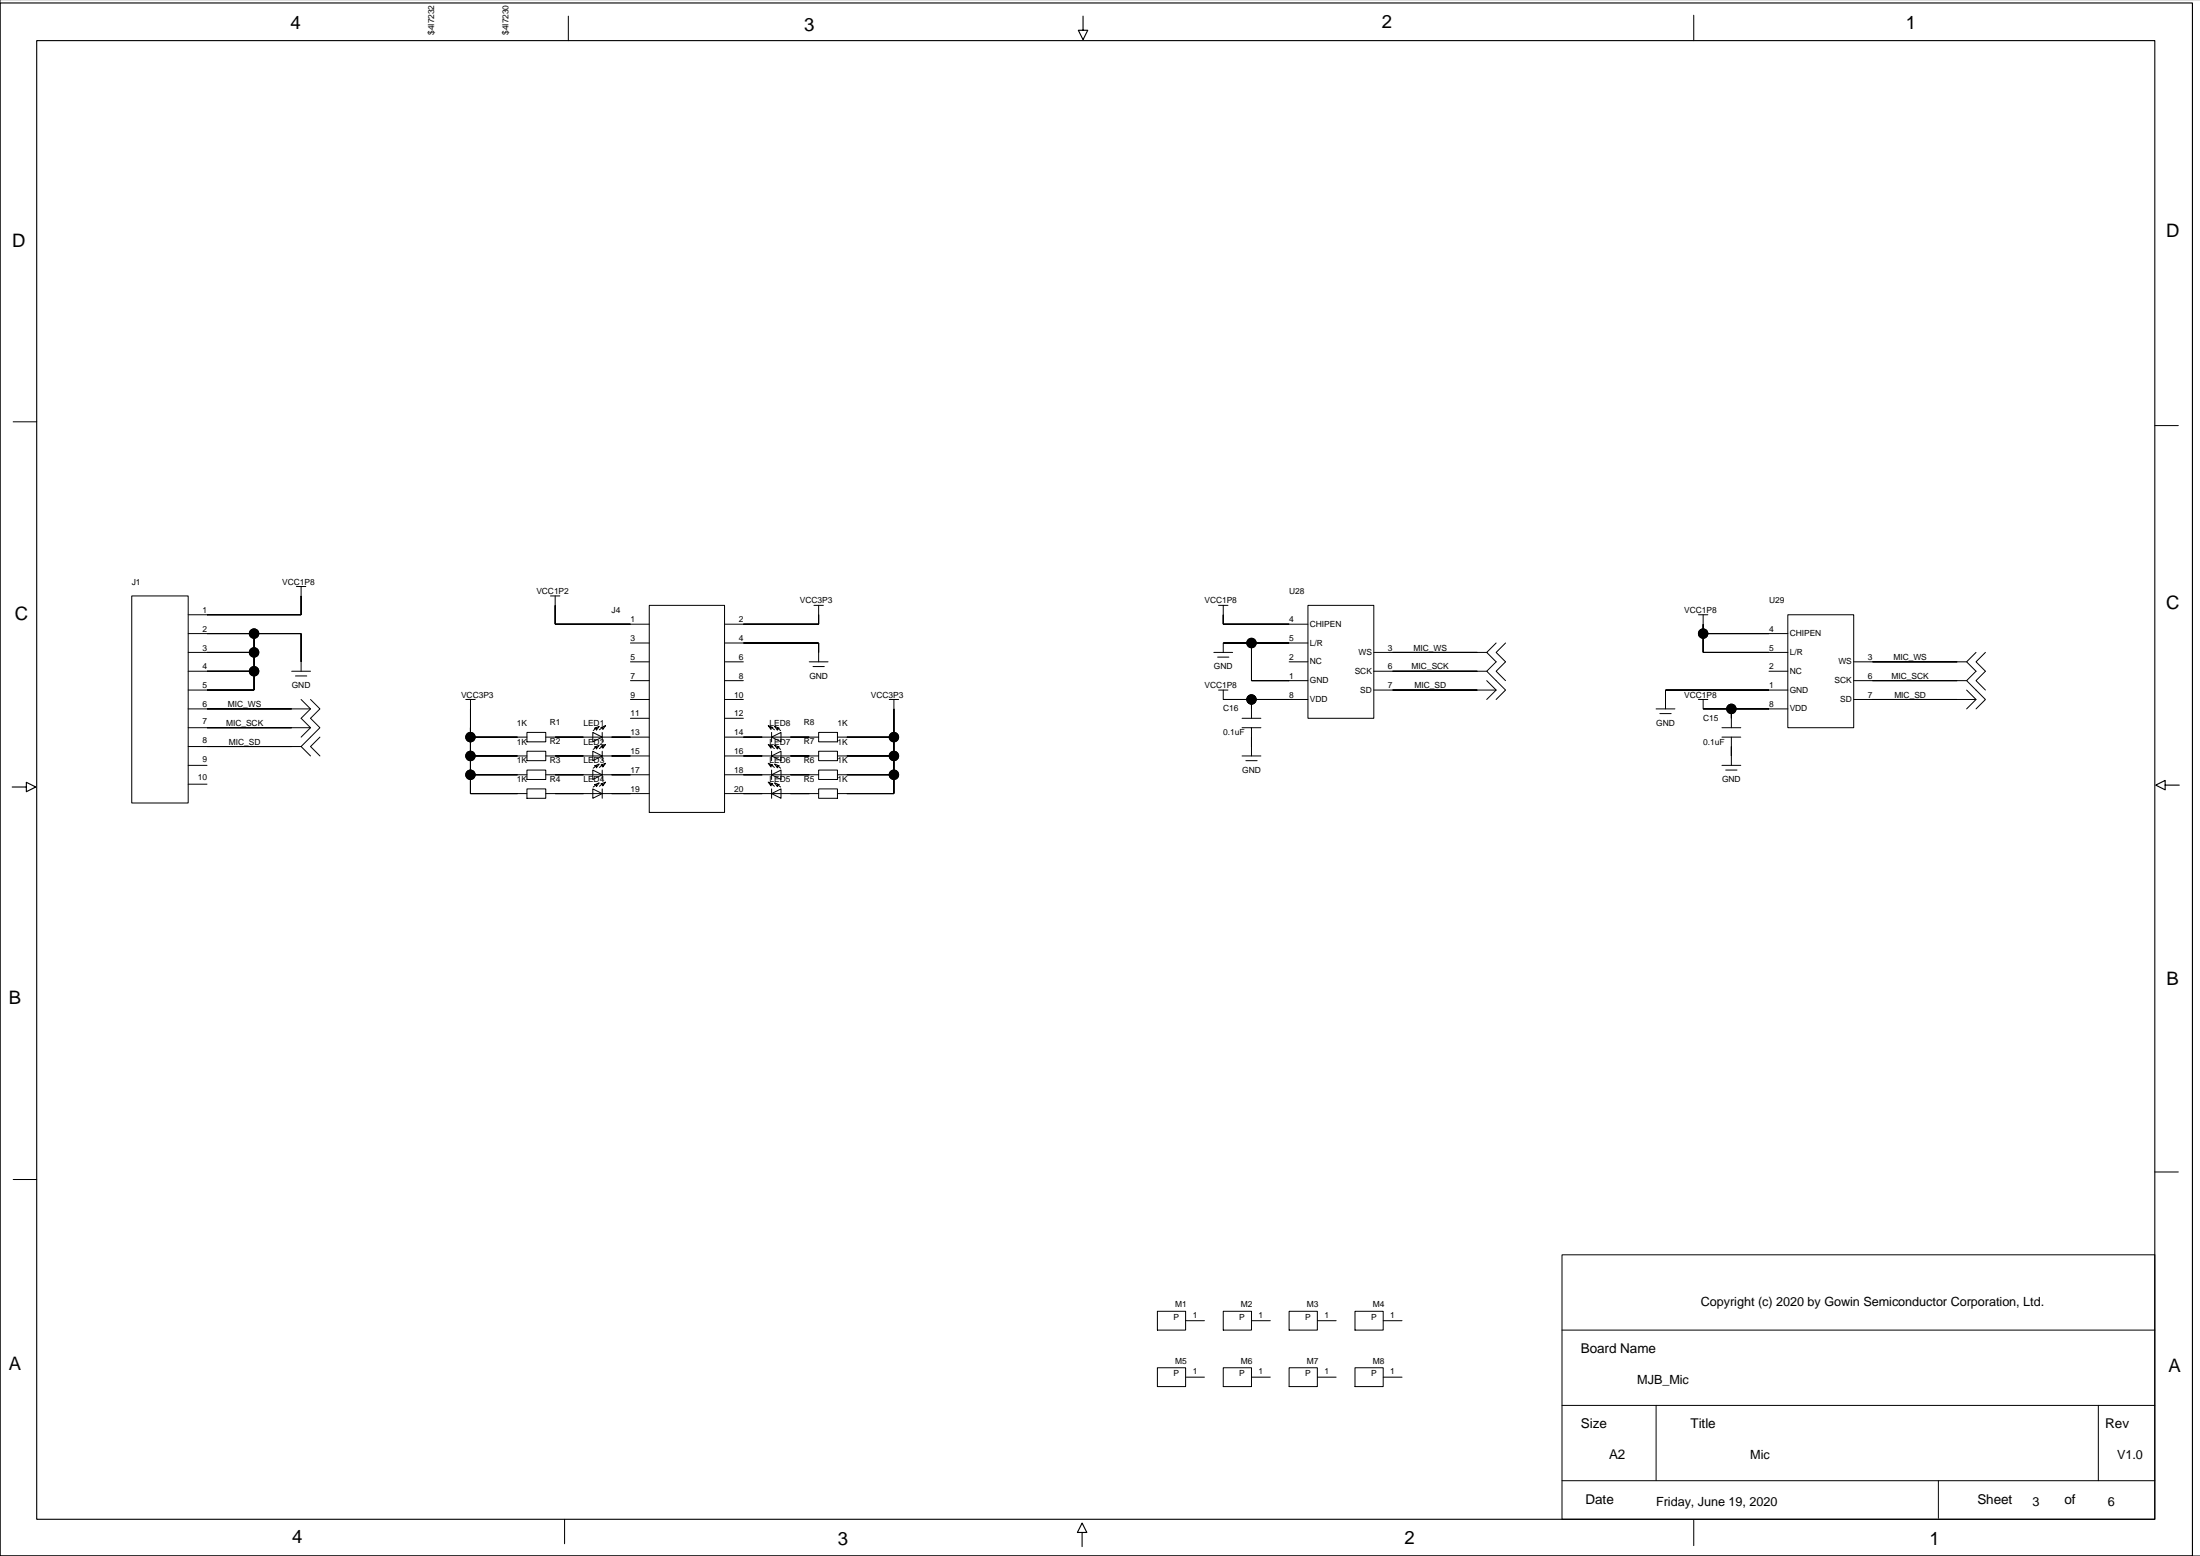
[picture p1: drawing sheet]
<svg xmlns="http://www.w3.org/2000/svg" width="594mm" height="420mm" viewBox="0 0 594 420" stroke-linecap="round" stroke-linejoin="round" font-family="sans-serif">
<g fill="none" stroke="#000" stroke-width=".27">
<path d="M0 -.1v419.9h593.8M153.4 4.4v6.6M457.1 4.1v6.9M3.6 113.8h6.3M581.5 114.8h6.4M80 158.2h2.5M81.3 158.2v7.7h-30.5M86.3 155.7h.1M154.9 158.2h.1M35.6 160.8h15.2v55.9h-15.2zM50.8 176h17.8M50.8 170.9h30.5v10.2"/>
<path d="M68.6 170.9v15.3h-17.8M81.3 160.8h.1M148.6 160.8h2.5M149.8 163.3h.1M149.8 160.8v7.6h25.4M170.1 178.6h5.1M170.1 173.5h5.1M175.2 163.3h20.3v55.9h-20.3zM195.5 178.6h5.1M195.5 173.5h25.4v5.1M218.4 178.6h5.1M219.4 179.8h3.1"/>
<path d="M219.7 163.3h2.5M220.9 165.9h.1M220.9 163.3v5.1h-25.4M226 160.8h.1M327.6 176h5.1M328.6 177.3h3M328.9 163.3h2.5M330.1 165.9h.1M330.1 163.3v5.1h22.9M335.2 160.8h.1M337.7 173.5v10.1h15.3M347.9 178.6h5.1"/>
<path d="M353 163.3h17.8v30.5h-17.8zM353 173.5h-22.9v2.5M370.8 176h30.4M403.8 173.5l-2.6 2.5 2.6 2.6-2.6 2.5 5.1 5.1-2.5 2.5M406.3 173.5l-2.5 2.5 2.5 2.6-2.5 2.5 2.5 2.5M458.4 165.9h2.5M459.6 168.4h.1M459.6 165.9v10.1h22.9M459.6 170.9h22.9M464.7 163.3h.1M482.5 165.9h17.8v30.4h-17.8zM500.3 178.6h30.4"/>
<path d="M533.3 176l-2.6 2.6 2.6 2.5-2.6 2.5 5.1 5.1-2.5 2.6M535.8 176l-2.5 2.6 2.5 2.5-2.5 2.5 2.5 2.6M50.8 181.1h17.8M50.8 196.3h33M50.8 191.3h33M78.7 181.1h5.1M79.7 182.4h3.1M81.3 188.7l2.5 2.6-2.5 2.5 2.5 2.5-2.5 2.6M83.8 188.7l2.5 2.6-2.5 2.5 2.5 2.5-5 5.1 2.5 2.6M86.3 198.9l-2.5 2.5 2.5 2.6M125.7 188.7h2.5M127 196.3h.1"/>
<path d="M127 198.9h15.2M127 191.3h.1M127 188.7v25.4h15.2M132.1 186.2h.1M142.2 197.6h5.1v2.5h-5.1zM147.3 198.9h27.9M157.4 198.9h.1M160 197.6l2.5 1.3-2.5 1.2zM160.4 196.5l1.3-.5-.8 1v-.5zM160.9 196.5l-.8 .6M162.2 196.3l1.2-.5-.7 1v-.5zM162.5 197.6v2.5"/>
<path d="M162.6 196.2l-.8 .7M165.1 198.9h.1M170.1 183.6h5.1M170.1 188.7h5.1M170.1 193.8h5.1M195.5 183.6h5.1M195.5 188.7h5.1M195.5 193.8h5.1M195.5 198.9h25.4M205.7 198.9h.1M207.3 195.8l1.3 .5h-.5v.5zM208.1 196.2l.9 .7"/>
<path d="M208.2 198.9l2.6-1.3v2.5zM208.2 197.6v2.5M209 196l1.3 .5h-.5v.5zM209.8 196.5l.9 .6M213.3 198.9h.1M220.9 197.6h5.1v2.5h-5.1zM226 198.9h15.2M236.2 186.2h.1M240 188.7h2.5M241.2 191.3h.1M241.2 188.7v25.4h-15.2M328.9 186.2h2.5"/>
<path d="M330.1 188.7h.1M330.1 186.2v2.5h22.9M335.2 183.6h.1M335.2 196.3h5.1M335.2 193.8h5.1M337.7 188.7v5.1M337.7 196.3v7.7M370.8 181.1h30.4M370.8 186.2h33M401.2 183.6l2.6 2.6-2.6 2.5M446.9 191.3h5.1M448 192.5h3"/>
<path d="M458.4 188.7h2.5M459.6 191.3h.1M459.6 188.7v2.6h22.9M464.7 186.2h.1M464.7 196.3h5.1M464.7 198.9h5.1M467.3 191.3v5M467.3 198.9v7.6M477.4 181.1h5.1M482.5 186.2h-33v5.1M500.3 183.6h30.4M500.3 188.7h33"/>
<path d="M530.7 186.2l2.6 2.5-2.6 2.6M50.8 206.5h5.1M50.8 201.4h30.5M50.8 211.6h5.1M127 204h15.2M127 209h15.2M142.2 202.7h5.1v2.5h-5.1zM142.2 207.8h5.1v2.5h-5.1zM142.2 212.8h5.1v2.6h-5.1zM147.3 204h27.9M147.3 209h27.9M147.3 214.1h27.9"/>
<path d="M157.4 214.1h.1M157.4 209h.1M157.4 204h.1M160 212.8l2.5 1.3-2.5 1.3zM160 207.8l2.5 1.2-2.5 1.3zM160 202.7l2.5 1.3-2.5 1.2zM160.4 211.7l1.3-.5-.8 1v-.5zM160.4 206.6l1.3-.5-.8 1.1v-.6zM160.4 201.6l1.3-.5-.8 1v-.5zM160.9 211.7l-.8 .6M160.9 206.6l-.8 .7M160.9 201.6l-.8 .6"/>
<path d="M162.2 211.5l1.2-.5-.7 1v-.5zM162.2 206.4l1.2-.5-.7 1.1v-.6zM162.2 201.4l1.2-.5-.7 1v-.5zM162.5 202.7v2.5M162.5 207.8v2.5M162.5 212.8v2.6M162.6 211.5l-.8 .6M162.6 206.4l-.8 .7M162.6 201.3l-.8 .7M165.1 214.1h.1M165.1 209h.1M165.1 204h.1"/>
<path d="M195.5 204h25.4M195.5 209h25.4M195.5 214.1h25.4M205.7 204h.1M205.7 209h.1M205.7 214.1h.1M207.3 200.9l1.3 .5h-.5v.5zM207.3 205.9l1.3 .5h-.5v.6zM207.3 211l1.3 .5h-.5v.5zM208.1 201.3l.9 .7M208.1 206.4l.9 .7M208.1 211.5l.9 .6"/>
<path d="M208.2 204l2.6-1.3v2.5zM208.2 209l2.6-1.2v2.5zM208.2 214.1l2.6-1.3v2.6zM208.2 202.7v2.5M208.2 207.8v2.5M208.2 212.8v2.6M209 201.1l1.3 .5h-.5v.5zM209 206.1l1.3 .5h-.5v.6zM209 211.2l1.3 .5h-.5v.5zM209.8 201.6l.9 .6M209.8 206.6l.9 .7M209.8 211.7l.9 .6"/>
<path d="M213.3 204h.1M213.3 209h.1M213.3 214.1h.1M220.9 202.7h5.1v2.5h-5.1zM220.9 207.8h5.1v2.5h-5.1zM220.9 212.8h5.1v2.6h-5.1zM226 204h15.2M226 209h15.2M335.2 204h5.1M336.2 205.2h3.1M464.7 206.5h5.1M465.7 207.8h3.1"/>
<path d="M3.6 318.2h6.3M581.5 316.2h6.4M421.5 338.5h160v71.4h-160zM312.3 353.8h7.7v5.1h-7.7zM320 356.3h5M330.1 353.8h7.6v5.1h-7.6zM337.7 356.3h5.1M347.9 353.8h7.6v5.1h-7.6zM355.5 356.3h5.1M365.7 353.8h7.6v5.1h-7.6zM373.3 356.3h5.1M421.5 358.9h160"/>
<path d="M312.3 369h7.7v5.1h-7.7zM320 371.6h5M330.1 369h7.6v5.1h-7.6zM337.7 371.6h5.1M347.9 369h7.6v5.1h-7.6zM355.5 371.6h5.1M365.7 369h7.6v5.1h-7.6zM373.3 371.6h5.1M421.5 379.2h160M446.9 379.2v20.3M566.3 379.2v20.3M421.5 399.5h160"/>
<path d="M523.1 399.5v10.1M152.4 409.9v6.6M457.1 410.2v6.8"/>
<circle cx="68.6" cy="176" r="1.27"/>
<circle cx="68.6" cy="170.9" r="1.27"/>
<circle cx="337.7" cy="173.5" r="1.27"/>
<circle cx="459.6" cy="170.9" r="1.27"/>
<circle cx="68.6" cy="181.1" r="1.27"/>
<circle cx="127" cy="198.9" r="1.27"/>
<circle cx="241.2" cy="198.9" r="1.27"/>
<circle cx="337.7" cy="188.7" r="1.27"/>
<circle cx="467.3" cy="191.3" r="1.27"/>
<circle cx="127" cy="204" r="1.27"/>
<circle cx="127" cy="209" r="1.27"/>
<circle cx="241.2" cy="204" r="1.27"/>
<circle cx="241.2" cy="209" r="1.27"/>
</g>
<path d="M0 .8h591.7v419h-591.7zM9.9 11h571.6v398.9h-571.6zM292.3 4.4v3.8h-1.3l1.3 2.5 1.3-2.5h-1.3M3.3 212.3h3.8v1.3l2.5-1.3-2.5-1.2v1.2M584.3 211.8v1.3l-2.5-1.3 2.5-1.2v1.2h3.8M292 413.5h-1.2l1.2-2.6 1.3 2.6h-1.3v3.8" fill="none" stroke="#000" stroke-width=".3"/>
<g fill="#000" stroke="#000" stroke-width=".27">
<path d="M68.6 176v5.1z" fill-rule="evenodd"/>
<path d="M55.9 176h12.7z" fill-rule="evenodd"/>
<path d="M68.6 170.9v5.1z" fill-rule="evenodd"/>
<path d="M55.9 170.9h12.7z" fill-rule="evenodd"/>
<path d="M81.3 170.9v7.7z" fill-rule="evenodd"/>
<path d="M68.6 170.9h12.7z" fill-rule="evenodd"/>
<path d="M81.3 160.8v5.1z" fill-rule="evenodd"/>
<path d="M55.9 165.9h25.4z" fill-rule="evenodd"/>
<path d="M149.8 163.3v5.1z" fill-rule="evenodd"/>
<path d="M149.8 168.4h20.3z" fill-rule="evenodd"/>
<path d="M220.9 165.9v2.5z" fill-rule="evenodd"/>
<path d="M200.6 168.4h20.3z" fill-rule="evenodd"/>
<path d="M220.9 173.5v2.5z" fill-rule="evenodd"/>
<path d="M200.6 173.5h20.3z" fill-rule="evenodd"/>
<path d="M330.1 165.9v2.5z" fill-rule="evenodd"/>
<path d="M337.7 173.5v10.1z" fill-rule="evenodd"/>
<path d="M330.1 173.5h7.6z" fill-rule="evenodd"/>
<path d="M337.7 173.5h10.2z" fill-rule="evenodd"/>
<path d="M330.1 168.4h17.8z" fill-rule="evenodd"/>
<path d="M375.8 176h22.9z" fill-rule="evenodd"/>
<path d="M459.6 170.9v5.1z" fill-rule="evenodd"/>
<path d="M459.6 168.4v2.5z" fill-rule="evenodd"/>
<path d="M459.6 176h17.8z" fill-rule="evenodd"/>
<path d="M459.6 170.9h17.8z" fill-rule="evenodd"/>
<path d="M505.3 178.6h22.9z" fill-rule="evenodd"/>
<path d="M55.9 186.2h12.7z" fill-rule="evenodd"/>
<path d="M68.6 181.1v5.1z" fill-rule="evenodd"/>
<path d="M55.9 181.1h12.7z" fill-rule="evenodd"/>
<path d="M55.9 191.3h22.8z" fill-rule="evenodd"/>
<path d="M55.9 196.3h22.8z" fill-rule="evenodd"/>
<path d="M127 196.3v2.6z" fill-rule="evenodd"/>
<path d="M127 198.9v5.1z" fill-rule="evenodd"/>
<path d="M127 191.3v5z" fill-rule="evenodd"/>
<path d="M127 198.9h12.7z" fill-rule="evenodd"/>
<path d="M149.8 198.9h7.6z" fill-rule="evenodd"/>
<path d="M165.1 198.9h5z" fill-rule="evenodd"/>
<path d="M200.6 198.9h5.1z" fill-rule="evenodd"/>
<path d="M213.3 198.9h5.1z" fill-rule="evenodd"/>
<path d="M241.2 191.3v7.6z" fill-rule="evenodd"/>
<path d="M228.5 198.9h12.7z" fill-rule="evenodd"/>
<path d="M241.2 198.9v5.1z" fill-rule="evenodd"/>
<path d="M337.7 188.7v2.6z" fill-rule="evenodd"/>
<path d="M330.1 188.7h7.6z" fill-rule="evenodd"/>
<path d="M337.7 198.9v2.5z" fill-rule="evenodd"/>
<path d="M337.7 188.7h10.2z" fill-rule="evenodd"/>
<path d="M337.7 183.6h10.2z" fill-rule="evenodd"/>
<path d="M375.8 186.2h22.9z" fill-rule="evenodd"/>
<path d="M375.8 181.1h22.9z" fill-rule="evenodd"/>
<path d="M449.5 186.2v2.5z" fill-rule="evenodd"/>
<path d="M459.6 191.3h7.7z" fill-rule="evenodd"/>
<path d="M467.3 191.3v2.5z" fill-rule="evenodd"/>
<path d="M467.3 191.3h10.1z" fill-rule="evenodd"/>
<path d="M449.5 186.2h27.9z" fill-rule="evenodd"/>
<path d="M505.3 188.7h22.9z" fill-rule="evenodd"/>
<path d="M505.3 183.6h22.9z" fill-rule="evenodd"/>
<path d="M55.9 201.4h22.8z" fill-rule="evenodd"/>
<path d="M127 209v5.1z" fill-rule="evenodd"/>
<path d="M127 204v5z" fill-rule="evenodd"/>
<path d="M127 204h12.7z" fill-rule="evenodd"/>
<path d="M127 209h12.7z" fill-rule="evenodd"/>
<path d="M127 214.1h12.7z" fill-rule="evenodd"/>
<path d="M149.8 204h7.6z" fill-rule="evenodd"/>
<path d="M149.8 209h7.6z" fill-rule="evenodd"/>
<path d="M149.8 214.1h7.6z" fill-rule="evenodd"/>
<path d="M165.1 204h5z" fill-rule="evenodd"/>
<path d="M165.1 209h5z" fill-rule="evenodd"/>
<path d="M165.1 214.1h5z" fill-rule="evenodd"/>
<path d="M200.6 214.1h5.1z" fill-rule="evenodd"/>
<path d="M200.6 209h5.1z" fill-rule="evenodd"/>
<path d="M200.6 204h5.1z" fill-rule="evenodd"/>
<path d="M213.3 204h5.1z" fill-rule="evenodd"/>
<path d="M213.3 209h5.1z" fill-rule="evenodd"/>
<path d="M213.3 214.1h5.1z" fill-rule="evenodd"/>
<path d="M228.5 214.1h12.7z" fill-rule="evenodd"/>
<path d="M241.2 209v5.1z" fill-rule="evenodd"/>
<path d="M228.5 204h12.7z" fill-rule="evenodd"/>
<path d="M241.2 204v5z" fill-rule="evenodd"/>
<path d="M228.5 209h12.7z" fill-rule="evenodd"/>
<path d="M467.3 201.4v2.6z" fill-rule="evenodd"/>
<circle cx="68.6" cy="176" r="1.27"/>
<circle cx="68.6" cy="170.9" r="1.27"/>
<circle cx="337.7" cy="173.5" r="1.27"/>
<circle cx="459.6" cy="170.9" r="1.27"/>
<circle cx="68.6" cy="181.1" r="1.27"/>
<circle cx="127" cy="198.9" r="1.27"/>
<circle cx="241.2" cy="198.9" r="1.27"/>
<circle cx="337.7" cy="188.7" r="1.27"/>
<circle cx="467.3" cy="191.3" r="1.27"/>
<circle cx="127" cy="204" r="1.27"/>
<circle cx="127" cy="209" r="1.27"/>
<circle cx="241.2" cy="204" r="1.27"/>
<circle cx="241.2" cy="209" r="1.27"/>
</g>
<g font-size="5">
<text x="78.4" y="7.9">4</text>
<text x="217" y="8.4">3</text>
<text x="372.9" y="7.6">2</text>
<text x="514.4" y="7.9">1</text>
<text x="584.6" y="64">D</text>
<text x="3.3" y="66.5">D</text>
<text x="4" y="167.4">C</text>
<text x="584.6" y="164.3">C</text>
<text x="584.7" y="265.6">B</text>
<text x="2.4" y="271">B</text>
<text x="2.4" y="369.5">A</text>
<text x="585.2" y="370.3">A</text>
<text x="78.9" y="416.2">4</text>
<text x="226.2" y="416.7">3</text>
<text x="379" y="416.5">2</text>
<text x="520.7" y="416.7">1</text>
</g>
<g font-size="3.6">
<text x="426.6" y="365">Board Name</text>
<text x="426.6" y="385.3">Size</text>
<text x="456.2" y="385.3">Title</text>
<text x="568.2" y="385.3">Rev</text>
<text x="434.2" y="393.6">A2</text>
<text x="427.9" y="405.7">Date</text>
<text x="533.6" y="405.7">Sheet</text>
<text x="557.2" y="405.9">of</text>
</g>
<g font-size="3.4">
<text x="459" y="352.3">Copyright (c) 2020 by Gowin Semiconductor Corporation, Ltd.</text>
<text x="441.9" y="373.3">MJB_Mic</text>
<text x="472.3" y="393.6">Mic</text>
<text x="571.4" y="393.6">V1.0</text>
<text x="446.9" y="406.3">Friday, June 19, 2020</text>
<text x="548.5" y="406.3">3</text>
<text x="568.8" y="406.3">6</text>
</g>
<g font-size="2.3">
<text x="117.2" y="9.5" transform="rotate(-90 117.2 9.5)">$4I7232</text>
<text x="137.2" y="9.5" transform="rotate(-90 137.2 9.5)">$4I7230</text>
<text x="35.6" y="157.7">J1</text>
<text x="76.2" y="157.7">VCC1P8</text>
<text x="144.7" y="160.3">VCC1P2</text>
<text x="347.9" y="160.3">U28</text>
<text x="54.6" y="165.4">1</text>
<text x="165.1" y="165.4">J4</text>
<text x="170.1" y="167.9">1</text>
<text x="199.4" y="167.9">2</text>
<text x="215.9" y="162.8">VCC3P3</text>
<text x="325" y="162.8">VCC1P8</text>
<text x="347.9" y="167.9">4</text>
<text x="454.6" y="165.3">VCC1P8</text>
<text x="477.4" y="162.8">U29</text>
<text x="54.6" y="170.4">2</text>
<text x="170.1" y="173">3</text>
<text x="199.4" y="173">4</text>
<text x="347.9" y="173">5</text>
<text x="353.5" y="169.1">CHIPEN</text>
<text x="477.4" y="170.4">4</text>
<text x="483" y="171.6">CHIPEN</text>
<text x="54.6" y="175.5">3</text>
<text x="170.1" y="178.1">5</text>
<text x="199.4" y="178.1">6</text>
<text x="347.9" y="178.1">2</text>
<text x="353.5" y="179.2">NC</text>
<text x="353.5" y="174.2">L/R</text>
<text x="366.6" y="176.7">WS</text>
<text x="374.6" y="175.5">3</text>
<text x="381.5" y="175.5">MIC_WS</text>
<text x="477.4" y="175.5">5</text>
<text x="483" y="176.7">L/R</text>
<text x="496.1" y="179.2">WS</text>
<text x="504.1" y="178.1">3</text>
<text x="511" y="178.1">MIC_WS</text>
<text x="54.6" y="180.6">4</text>
<text x="54.6" y="185.7">5</text>
<text x="78.8" y="185.7">GND</text>
<text x="170.1" y="183.1">7</text>
<text x="199.4" y="183.1">8</text>
<text x="218.4" y="183.1">GND</text>
<text x="325" y="185.7">VCC1P8</text>
<text x="327.6" y="180.6">GND</text>
<text x="347.9" y="183.1">1</text>
<text x="353.5" y="184.3">GND</text>
<text x="365.6" y="181.8">SCK</text>
<text x="374.6" y="180.6">6</text>
<text x="374.6" y="185.7">7</text>
<text x="381" y="180.6">MIC_SCK</text>
<text x="381.7" y="185.7">MIC_SD</text>
<text x="477.4" y="180.6">2</text>
<text x="477.4" y="185.7">1</text>
<text x="483" y="181.8">NC</text>
<text x="495.1" y="184.3">SCK</text>
<text x="504.1" y="183.1">6</text>
<text x="510.5" y="183.1">MIC_SCK</text>
<text x="54.6" y="190.8">6</text>
<text x="61.5" y="190.8">MIC_WS</text>
<text x="124.4" y="188.2">VCC3P3</text>
<text x="170.1" y="188.2">9</text>
<text x="198.1" y="188.2">10</text>
<text x="235" y="188.2">VCC3P3</text>
<text x="330.1" y="191.9">C16</text>
<text x="347.9" y="188.2">8</text>
<text x="353.5" y="189.4">VDD</text>
<text x="367.1" y="186.9">SD</text>
<text x="454.6" y="188.2">VCC1P8</text>
<text x="477.4" y="190.8">8</text>
<text x="483" y="186.9">GND</text>
<text x="483" y="191.9">VDD</text>
<text x="496.6" y="189.4">SD</text>
<text x="504.1" y="188.2">7</text>
<text x="511.2" y="188.2">MIC_SD</text>
<text x="54.6" y="195.3">7</text>
<text x="61" y="195.8">MIC_SCK</text>
<text x="139.4" y="195.8">1K</text>
<text x="148.4" y="195.7">R1</text>
<text x="157.4" y="195.8">LED1</text>
<text x="170.1" y="193.3">11</text>
<text x="198.1" y="193.3">12</text>
<text x="207.7" y="195.8">LED8</text>
<text x="216.9" y="195.7">R8</text>
<text x="226" y="195.8">1K</text>
<text x="447" y="195.8">GND</text>
<text x="459.6" y="194.5">C15</text>
<text x="54.6" y="200.4">8</text>
<text x="61.8" y="200.9">MIC_SD</text>
<text x="139.4" y="200.9">1K</text>
<text x="148.4" y="200.8">R2</text>
<text x="157.4" y="200.9">LED2</text>
<text x="170.1" y="198.4">13</text>
<text x="170.1" y="203.4">15</text>
<text x="198.1" y="198.4">14</text>
<text x="198.1" y="203.4">16</text>
<text x="207.7" y="200.9">LED7</text>
<text x="216.9" y="200.8">R7</text>
<text x="226" y="200.9">1K</text>
<text x="330.1" y="198.4">0.1uF</text>
<text x="459.6" y="200.9">0.1uF</text>
<text x="54.6" y="205.5">9</text>
<text x="139.4" y="206">1K</text>
<text x="148.4" y="205.9">R3</text>
<text x="157.4" y="206">LED3</text>
<text x="170.1" y="208.5">17</text>
<text x="198.1" y="208.5">18</text>
<text x="207.7" y="206">LED6</text>
<text x="216.9" y="205.9">R6</text>
<text x="226" y="206">1K</text>
<text x="335.2" y="208.5">GND</text>
<text x="53.4" y="210.5">10</text>
<text x="139.4" y="211.1">1K</text>
<text x="148.4" y="210.9">R4</text>
<text x="157.4" y="211.1">LED4</text>
<text x="170.1" y="213.6">19</text>
<text x="198.1" y="213.6">20</text>
<text x="207.7" y="211.1">LED5</text>
<text x="216.9" y="210.9">R5</text>
<text x="226" y="211.1">1K</text>
<text x="464.7" y="211.1">GND</text>
<text x="317.1" y="352.7">M1</text>
<text x="334.9" y="352.7">M2</text>
<text x="352.7" y="352.7">M3</text>
<text x="370.5" y="352.7">M4</text>
<text x="316.7" y="356.1">P</text>
<text x="321.9" y="355.5">1</text>
<text x="334.5" y="356.1">P</text>
<text x="339.7" y="355.5">1</text>
<text x="352.2" y="356.1">P</text>
<text x="357.4" y="355.5">1</text>
<text x="370" y="356.1">P</text>
<text x="375.2" y="355.5">1</text>
<text x="316.7" y="371.4">P</text>
<text x="317.1" y="367.9">M5</text>
<text x="321.9" y="370.7">1</text>
<text x="334.5" y="371.4">P</text>
<text x="334.9" y="367.9">M6</text>
<text x="339.7" y="370.7">1</text>
<text x="352.2" y="371.4">P</text>
<text x="352.7" y="367.9">M7</text>
<text x="357.4" y="370.7">1</text>
<text x="370" y="371.4">P</text>
<text x="370.5" y="367.9">M8</text>
<text x="375.2" y="370.7">1</text>
</g>
</svg>
